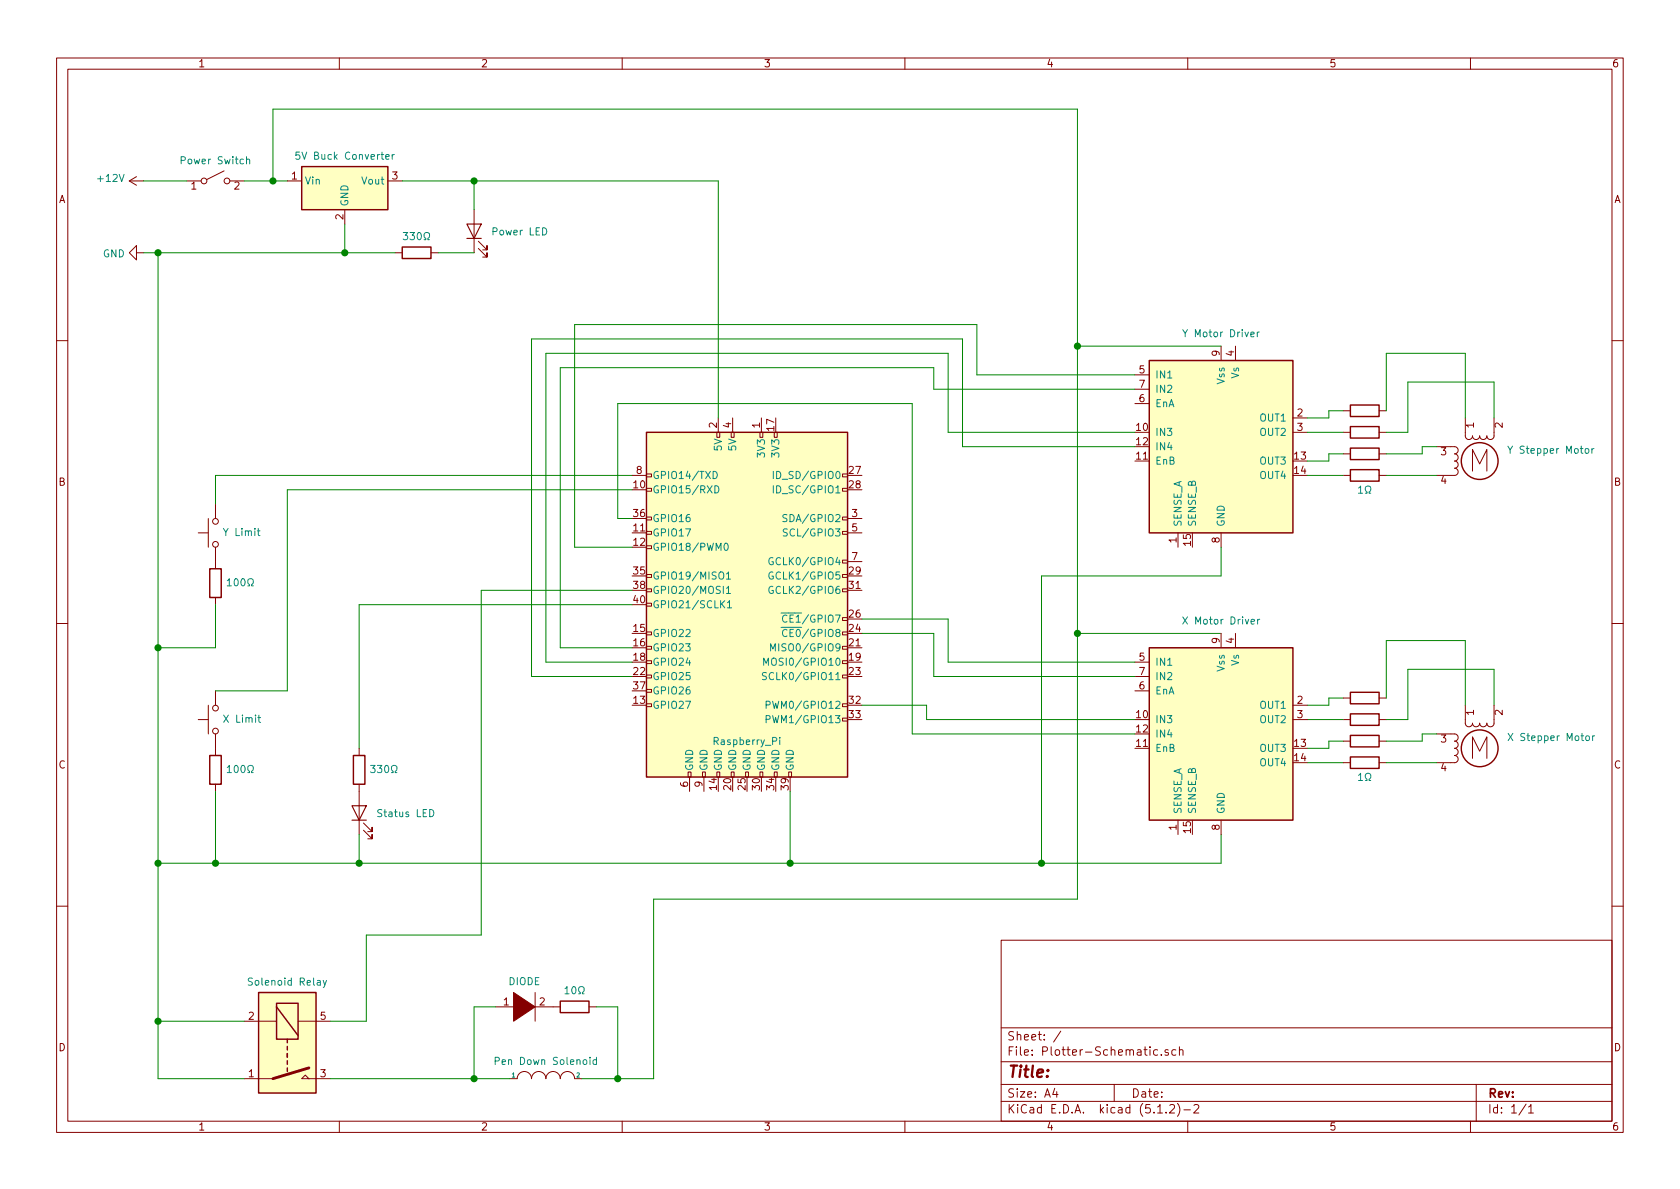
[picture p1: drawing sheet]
<svg xmlns="http://www.w3.org/2000/svg" width="297mm" height="210mm" viewBox="0 0 297 210" stroke-linecap="round" stroke-linejoin="round" font-family="sans-serif">
<g fill="none" stroke="#840000" stroke-width=".18">
<path d="M10 10.3h277v189.9h-277zM12 12.2h273v186.1h-273zM60 10.3v1.9M110 10.3v1.9M160 10.3v1.9M210 10.3v1.9M260 10.3v1.9M22.9 32h2.5M22.9 32l1.2 .8M24.1 31.2l-1.2 .8M33 32h2.6M39.6 30.2l-3 1.5"/>
<path d="M40.6 32h2.6M50.8 32h2.5M61 37.1v2.5M68.6 32h2.5M83.8 37.1v7.6M24.1 44.7v-1.3l-1.2 1.3 1.2 1.3v-1.3h1.3M69.8 44.7h1.3M76.2 44.7h1.3M84.6 43.9l1.5 1.6v-.8v.8h-.8M84.6 42.7l1.5 1.5v-.8v.8h-.8M10 60.2h2M126.7 76.4h.6v.9h-.6z"/>
<path d="M127 73.9v2.5M129.3 76.4h.5v.9h-.5zM129.5 73.9v2.5M134.4 76.4h.5v.9h-.5zM134.6 73.9v2.5M136.9 76.4h.5v.9h-.5zM200.7 66.3h2.5M200.7 71.4h2.5M200.7 68.8h2.5M215.9 61.2v2.5M218.4 61.2v2.5M228.6 73.9h2.5"/>
<path d="M228.6 76.4h2.5M237.5 76.4h1.3M237.5 72.6h1.3M243.8 76.4h1.3M243.8 72.6h1.3M254 79h3.2a.63 .63 0 0 1 .6 .6 .63 .63 0 0 1-.6 .7 .63 .63 0 0 1 .6 .6 .63 .63 0 0 1-.6 .6 .63 .63 0 0 1 .6 .7 .63 .63 0 0 1-.6 .6 .63 .63 0 0 1 .6 .6 .63 .63 0 0 1-.6 .7h-3.2M259.1 73.9v3.2a.63 .63 0 0 0 .6 .6 .63 .63 0 0 0 .6-.6 .63 .63 0 0 0 .7 .6 .63 .63 0 0 0 .6-.6 .63 .63 0 0 0 .7 .6 .63 .63 0 0 0 .6-.6 .63 .63 0 0 0 .6 .6 .63 .63 0 0 0 .7-.6v-3.2M285 60.2h2M35.1 94.2h1.7M36.8 91.7v5.1M38.1 89.1v2.6M38.1 96.8v3.8"/>
<path d="M111.8 84.1h2.5M114.3 96.5h.9v.5h-.9zM114.3 94h.9v.5h-.9zM114.3 91.4h.9v.5h-.9zM114.3 86.4h.9v.5h-.9zM114.3 83.8h.9v.5h-.9zM149 99.1h.9v.5h-.9zM149 94h.9v.5h-.9zM149 91.4h.9v.5h-.9zM149 86.4h.9v.5h-.9zM149 83.8h.9v.5h-.9zM149.9 91.7h2.5"/>
<path d="M149.9 94.2h2.5M149.9 99.3h2.5M208.3 94.2v2.6M215.9 94.2v2.6M237.5 84.1h1.3M237.5 80.3h1.3M243.8 84.1h1.3M243.8 80.3h1.3M260.3 83.3v-3.8l1.3 2.5 1.3-2.5v3.8M10 110.3h2M38.1 105.7v1.2M114.3 119.4h.9v.5h-.9z"/>
<path d="M114.3 116.8h.9v.5h-.9zM114.3 114.3h.9v.5h-.9zM114.3 111.8h.9v.5h-.9zM114.3 106.7h.9v.5h-.9zM114.3 104.1h.9v.5h-.9zM114.3 101.6h.9v.5h-.9zM149 119.4h.9v.5h-.9zM149 116.8h.9v.5h-.9zM149 114.3h.9v.5h-.9zM149 111.8h.9v.5h-.9zM149 109.2h.9v.5h-.9zM149 104.1h.9v.5h-.9z"/>
<path d="M149 101.6h.9v.5h-.9zM200.7 117.1h2.5M200.7 119.6h2.5M215.9 112v2.5M218.4 112v2.5M285 110.3h2M35.1 127.2h1.7M36.8 124.7v5.1M38.1 122.2v2.5M38.1 129.8v3.8M38.1 138.7v1.2M63.5 132.3v1.3"/>
<path d="M63.5 138.7v8.9M114.3 124.5h.9v.5h-.9zM114.3 121.9h.9v.5h-.9zM121.7 136.5h.5v.9h-.5zM121.9 137.4v2.5M124.2 136.5h.5v.9h-.5zM124.5 137.4v2.5M126.7 136.5h.6v.9h-.6zM129.3 136.5h.5v.9h-.5zM131.8 136.5h.5v.9h-.5zM134.4 136.5h.5v.9h-.5zM136.9 136.5h.5v.9h-.5z"/>
<path d="M139.4 136.5h.6v.9h-.6zM149 127h.9v.5h-.9zM149 124.5h.9v.5h-.9zM200.7 122.2h2.5M228.6 127.2h2.5M228.6 124.7h2.5M237.5 134.9h1.3M237.5 123.4h1.3M237.5 127.2h1.3M237.5 131.1h1.3M243.8 134.9h1.3M243.8 123.4h1.3"/>
<path d="M243.8 127.2h1.3M243.8 131.1h1.3M254 129.8h3.2a.63 .63 0 0 1 .6 .6 .63 .63 0 0 1-.6 .7 .63 .63 0 0 1 .6 .6 .63 .63 0 0 1-.6 .6 .63 .63 0 0 1 .6 .7 .63 .63 0 0 1-.6 .6 .63 .63 0 0 1 .6 .6 .63 .63 0 0 1-.6 .7h-3.2M259.1 124.7v3.2a.63 .63 0 0 0 .6 .6 .63 .63 0 0 0 .6-.6 .63 .63 0 0 0 .7 .6 .63 .63 0 0 0 .6-.6 .63 .63 0 0 0 .7 .6 .63 .63 0 0 0 .6-.6 .63 .63 0 0 0 .6 .6 .63 .63 0 0 0 .7-.6v-3.2M260.3 134.1v-3.8l1.3 2.5 1.3-2.5v3.8M64.3 146.8l1.5 1.5v-.7v.7h-.8M64.3 145.5l1.5 1.6v-.8v.8h-.8M208.3 145v2.6M215.9 145v2.6M10 160.2h2M87.6 178h3.8M94 178h5.1"/>
<path d="M94.6 175.5v5.1M104.1 178h1.3M177 166.3h108v32h-108zM285 160.2h2M43.2 190.7h5.1M43.2 180.6h5.7M52.7 180.6h5.7M53.3 190.7l.7-.6 .6 .6zM54.6 190.7h3.8M60 198.3v1.9M90.2 190.7h1.2a1.27 1.27 0 0 1 1.3-1.2 1.27 1.27 0 0 1 1.3 1.2 1.27 1.27 0 0 1 1.2-1.2 1.27 1.27 0 0 1 1.3 1.2 1.27 1.27 0 0 1 1.3-1.2 1.27 1.27 0 0 1 1.3 1.2 1.27 1.27 0 0 1 1.2-1.2 1.27 1.27 0 0 1 1.3 1.2h1.3M110 198.3v1.9"/>
<path d="M160 198.3v1.9M177 194.8h108M177 191.8h108M177 187.8h108M177 181.8h108M186.5 192.5l-.4 1h1M186.8 193v1M187.6 182.3l-1.3 2M197 191.8v3M204.7 185.7l-.4-.1-.3 .3v.6l.3 .1 .4-.1M204.7 196.8h.8M205.3 186.5v.1"/>
<path d="M206.2 196.7v.1M206.6 185.7l-.4-.1-.2 .2v.2l.6 .2v.3h-.6M206.8 195.5l.2-.2h.4l.2 .2 .1 .3-.1 .2-.8 .8h.9M207.9 185.7l-.4-.1-.3 .3 .1 .6h.6M208.2 195.1a1.71 1.71 0 0 1 0 2.3M208.5 185.7l.3-.1 .3 .1 .1 .9M208.5 185.1v1.5M209.3 196.3h1.2M210 198.3v1.9M211.1 195.5l.2-.2h.4l.3 .5-1 1h1M260 198.3v1.9M261 191.8v6.5"/>
<path d="M269.8 195.2l-1.2 2M270.3 195.8l.4-.5v1.5M270.3 196.8h.8"/>
<circle cx="36.1" cy="32" r=".51"/>
<circle cx="40.1" cy="32" r=".51"/>
<circle cx="38.1" cy="96.3" r=".51"/>
<circle cx="38.1" cy="92.2" r=".51"/>
<circle cx="38.1" cy="125.2" r=".51"/>
<circle cx="38.1" cy="129.3" r=".51"/>
</g>
<g fill="#ffffc2" stroke="#ffffc2" stroke-width=".18">
<path d="M114.3 76.4h35.6v61h-35.6z"/>
<path d="M203.2 63.7h25.4v30.5h-25.4z"/>
<path d="M45.7 175.5h10.2v17.8h-10.2z"/>
<path d="M203.2 114.5h25.4v30.5h-25.4z"/>
<path d="M53.3 29.5h15.3v7.6h-15.3z"/>
</g>
<g fill="none" stroke="#840000" stroke-width=".25">
<path d="M53.3 29.5h15.3v7.6h-15.3zM71.1 43.7h5.1v2h-5.1zM114.3 76.4h35.6v61h-35.6zM203.2 63.7h25.4v30.5h-25.4zM238.8 71.6h5v2.1h-5zM238.8 75.4h5v2.1h-5zM238.8 79.2h5v2.1h-5zM238.8 83.1h5v2h-5zM37.1 100.6h2v5.1h-2zM203.2 114.5h25.4v30.5h-25.4zM37.1 133.6h2v5.1h-2zM62.5 133.6h2v5.1h-2z"/>
<path d="M238.8 122.4h5v2.1h-5zM238.8 126.2h5v2.1h-5zM238.8 133.9h5v2h-5zM238.8 130h5v2.1h-5zM45.7 175.5h10.2v17.8h-10.2zM48.9 177.4h3.8v6.4h-3.8zM48.9 178l3.8 5.1M99.1 177h5v2.1h-5zM50.8 183.8v.6M50.8 185v.7M50.8 186.3v.6M50.8 187.6v.6"/>
<path d="M50.8 188.8v.7"/>
<circle cx="261.6" cy="81.5" r="3.3"/>
<circle cx="261.6" cy="132.3" r="3.3"/>
</g>
<g fill="none" stroke="#008484" stroke-width=".18">
<path d="M43.6 28.3l.2-.2 .3 .1v.8M43.6 27.7v1.3M53 26.9h-.7v.6l.5-.1 .2 .2v.3l-.2 .3-.5-.2M68.2 27.7l.6-.1v-.2l-.4-.1-.2 .2 .1 .6h.5M69.3 27.3v.9M69.7 27.3l-.4 .3M71.3 41.1h.8l-.4 .5 .3 .1 .1 .5-.3 .2-.5-.1M75 42.4h.3v-.2a.54 .54 0 0 1-.3-.8 .54 .54 0 0 1 .8-.2 .59 .59 0 0 1-.2 1v.2h.3M209.1 58.3l.4 .6 .5-.6M222.3 58.7v.9M222.7 58.7l-.4 .2M266.6 78.9l.4 .6 .4-.6"/>
<path d="M280.4 79.4l.3-.1 .2 .2-.1 .6-.3 .1-.2-.2zM281.5 79.3v.9M281.8 79.3l-.3 .2M45.5 93.9h.5M45.7 93.4v1.1l.3 .2M126.1 83.4a.64 .64 0 0 1 .7 .6 .64 .64 0 0 1-.7 .6zM126.4 85.9a.64 .64 0 0 1 .7 .6 .64 .64 0 0 1-.7 .7zM128.1 96.2l.2-.1a.67 .67 0 0 1 .5 .6 .67 .67 0 0 1-.5 .6l-.3-.5zM136.7 98.7a.59 .59 0 0 0-.8 .5 .59 .59 0 0 0 .8 .6v-.5h-.2M136.7 83.4v1.2M136.7 85.9v1.3M139.1 91.1l-.4-.1-.3 .2 .1 .3 .6 .3v.3l-.2 .1h-.5"/>
<path d="M139.2 93.6l-.5-.1-.2 .1v.4l.6 .3 .1 .3-.2 .2-.5-.1M240.2 86.3l.4-.4v1.3M240.2 87.2h.7M241.4 87.2h.3v-.2a.55 .55 0 0 1-.2-.8 .55 .55 0 0 1 .8-.1l.1 .2a.53 .53 0 0 1-.3 .7v.2h.3M40.2 102.7l.3-.4v1.3M40.2 103.6h.7M43.8 103.6h.3v-.2a.54 .54 0 0 1-.3-.8 .54 .54 0 0 1 .8-.2 .59 .59 0 0 1-.1 1v.2h.3M127.6 106.8l.5 .7M128.1 106.2l-.7 .8M128.4 101.5l.4-.4v1.3M128.4 104l.4-.3v1.2M128.4 102.4h.8"/>
<path d="M128.4 104.9h.8M128.6 106.6l.4-.4v1.3M128.6 107.5h.8M135 117.6v-1.2l.5 .9 .4-.9v1.2M135.5 119l-.5-.1-.2 .1 .1 .5 .6 .2v.3l-.2 .2-.5-.1M136.2 115.1v-1.3l.5 1 .4-1v1.3M136.7 101.2a.59 .59 0 0 0-.8 .6 .59 .59 0 0 0 .8 .6v-.5h-.2M136.7 103.8a.59 .59 0 0 0-.8 .5 .59 .59 0 0 0 .8 .6v-.5h-.2M138.1 110.9h1.3M138.1 108.4h1.3M139.1 111.4a.6 .6 0 0 0-.8 .4 .6 .6 0 0 0 .6 .8l.2-.2M139.1 108.9a.6 .6 0 0 0-.8 .4 .6 .6 0 0 0 .6 .7l.2-.1"/>
<path d="M209.1 109.1l.9 1.3M210 109.1l-.9 1.3M222.4 109.5v.9M222.7 109.5l-.3 .2M40.2 135.7l.3-.3v1.2M40.2 136.6h.7M43.8 136.6h.3v-.2a.54 .54 0 0 1-.3-.8 .54 .54 0 0 1 .8-.2 .59 .59 0 0 1-.1 1v.2h.3M45.6 126.9h.5M45.8 126.5v1.1l.3 .1M65.5 135.4h.8l-.4 .4 .3 .2 .1 .4-.2 .2-.6-.1M69.2 136.6h.3v-.2a.54 .54 0 0 1-.3-.8 .54 .54 0 0 1 .8-.2 .59 .59 0 0 1-.1 1v.2h.3M135.5 124.7l.6-.1v-.5l-.2-.1h-.4v1.3"/>
<path d="M135.5 127.2l.6-.1v-.4l-.2-.2h-.4v1.3M137.9 130.4v.1M137.9 130.8v.9M240.2 137.1l.4-.4v1.3M240.2 138h.7M241.4 138h.3v-.2a.55 .55 0 0 1-.2-.8 .55 .55 0 0 1 .8-.1l.1 .2a.53 .53 0 0 1-.3 .7v.2h.3M266.6 129.7l.9 1.3M267.5 129.7l-.9 1.3M280.4 130.2l.2-.1 .4 .1v.5l-.1 .2-.3 .1-.2-.2zM281.6 130.1v.9M281.9 130.1l-.2 .1-.1 .1M76 143.1a.64 .64 0 0 1 .7 .7 .64 .64 0 0 1-.7 .6z"/>
<path d="M44.6 173l-.5-.1-.2 .2v.3l.6 .3 .1 .3-.2 .2h-.5M57.1 173.4l.3 .8M57.7 173.4l-.4 1.1-.2 .1M99.9 174.8l.4-.3v1.2M99.9 175.7h.7M101.2 174.6l.2-.1a.67 .67 0 0 1 .4 .6 .67 .67 0 0 1-.4 .6l-.3-.4zM102.3 175.7h.3v-.2a.54 .54 0 0 1-.3-.7 .54 .54 0 0 1 .8-.3 .59 .59 0 0 1-.1 1v.2h.3M87.6 187.6h.6l.1-.2-.1-.3-.2-.1h-.4v1.2M104.3 187v.1M104.3 187.4v.8M105.5 187.4h-.4l-.2 .2 .1 .6h.5M105.5 187v1.2"/>
</g>
<path d="M54.6 188.8l-6.3 1.9" fill="none" stroke="#840000" stroke-width=".51"/>
<path d="M90.8 175.5l3.8 2.5-3.8 2.6z" fill="#840000" stroke="#840000" stroke-width=".18"/>
<g fill="none" stroke="#008400" stroke-width=".18">
<path d="M25.4 32h7.6M43.2 32h7.6M48.3 32v-12.7h142.2v139.7h-74.9v31.7h-12.7M61 39.6v5.1M71.1 32h55.9v41.9M83.8 32v5.1M25.4 44.7h44.4M27.9 44.7v146h15.3M77.5 44.7h6.3M190.5 61.2h25.4M200.7 68.8h-35.6v-3.8h-66v49.5h12.7M200.7 76.4h-33.1v-13.9h-71.1v54.6h15.3"/>
<path d="M200.7 79h-30.5v-19.1h-76.2v59.7h17.8M200.7 66.3h-28v-8.9h-71.1v39.4h10.2M231.1 76.4h6.4M237.5 72.6h-2.6v1.3h-3.8M245.1 72.6v-10.1h14v11.4M254 79h-2.5v1.3h-6.4M264.2 73.9v-6.3h-15.3v8.8h-3.8M111.8 91.7h-2.6v-20.3h52.1v58.4h39.4M111.8 84.1h-73.7v5M111.8 86.6h-61v35.6h-12.7M215.9 96.8v5h-31.8v50.8M231.1 84.1h6.4"/>
<path d="M237.5 80.3h-2.6v1.2h-3.8M245.1 84.1h8.9M38.1 106.9v7.6h-10.2M111.8 106.9h-48.3v25.4M111.8 104.4h-26.7v60.9h-20.3v15.3h-6.4M152.4 112h12.7v7.6h35.6M152.4 109.5h15.2v7.6h33.1M190.5 112h25.4M38.1 139.9v12.7M139.7 139.9v12.7M152.4 124.7h11.4v2.5h36.9M231.1 127.2h6.4"/>
<path d="M231.1 134.9h6.4M237.5 123.4h-2.6v1.3h-3.8M237.5 131.1h-2.6v1.2h-3.8M245.1 134.9h8.9M245.1 123.4v-10.1h14v11.4M254 129.8h-2.5v1.3h-6.4M264.2 124.7v-6.3h-15.3v8.8h-3.8M63.5 147.6v5M215.9 147.6v5h-188M87.6 178h-3.8v12.7M105.4 178h3.8v12.7M27.9 180.6h15.3"/>
<path d="M58.4 190.7h31.8"/>
</g>
<g fill="#008400" stroke="#008400" stroke-width=".25">
<circle cx="109.2" cy="190.7" r=".51"/>
<circle cx="27.9" cy="44.7" r=".51"/>
<circle cx="139.7" cy="152.6" r=".51"/>
<circle cx="83.8" cy="32" r=".51"/>
<circle cx="61" cy="44.7" r=".51"/>
<circle cx="38.1" cy="152.6" r=".51"/>
<circle cx="83.8" cy="190.7" r=".51"/>
<circle cx="184.2" cy="152.6" r=".51"/>
<circle cx="190.5" cy="61.2" r=".51"/>
<circle cx="63.5" cy="152.6" r=".51"/>
<circle cx="27.9" cy="152.6" r=".51"/>
<circle cx="48.3" cy="32" r=".51"/>
<circle cx="190.5" cy="112" r=".51"/>
<circle cx="27.9" cy="180.6" r=".51"/>
<circle cx="27.9" cy="114.5" r=".51"/>
</g>
<path d="M82.5 39.6h2.6l-1.3 2.6zM82.5 42.2h2.6M62.2 142.5h2.6l-1.3 2.5zM62.2 145h2.6" fill="none" stroke="#840000" stroke-width=".2"/>
<text font-size="2.8" fill="#840000" x="178" y="190.5">Title:</text>
<g font-size="2.1" fill="#840000">
<text x="178" y="184">Sheet: /</text>
<text x="178" y="186.7">File: Plotter-Schematic.sch</text>
<text x="178" y="196.9">KiCad E.D.A. kicad (5.1.2)-2</text>
<text x="178" y="194.1">Size: A4</text>
<text x="200" y="194.1">Date:</text>
<text x="263" y="194.1">Rev:</text>
<text x="263" y="196.9">Id: 1/1</text>
</g>
<g font-size="1.8" fill="#840000">
<text x="35" y="11.9">1</text>
<text x="85" y="11.9">2</text>
<text x="135" y="11.9">3</text>
<text x="185" y="11.9">4</text>
<text x="235" y="11.9">5</text>
<text x="285" y="11.9">6</text>
<text x="10.4" y="35.9">A</text>
<text x="33.8" y="33.5">1</text>
<text x="41.4" y="33.5">2</text>
<text x="51.6" y="31.7">1</text>
<text x="69.4" y="31.7">3</text>
<text x="285.4" y="35.9">A</text>
<text x="60.7" y="38.8" transform="rotate(-90 60.7 38.8)">2</text>
<text x="215.6" y="63" transform="rotate(-90 215.6 63)">9</text>
<text x="218.2" y="63" transform="rotate(-90 218.2 63)">4</text>
<text x="201.4" y="66">5</text>
<text x="201.4" y="71.1">6</text>
<text x="201.4" y="68.6">7</text>
<text x="126.7" y="75.7" transform="rotate(-90 126.7 75.7)">2</text>
<text x="129.3" y="75.7" transform="rotate(-90 129.3 75.7)">4</text>
<text x="134.4" y="75.7" transform="rotate(-90 134.4 75.7)">1</text>
<text x="136.9" y="76.1" transform="rotate(-90 136.9 76.1)">17</text>
<text x="201" y="76.2">10</text>
<text x="229.4" y="73.7">2</text>
<text x="229.4" y="76.2">3</text>
<text x="260.6" y="75.7" transform="rotate(-90 260.6 75.7)">1</text>
<text x="265.7" y="75.7" transform="rotate(-90 265.7 75.7)">2</text>
<text x="112.5" y="83.8">8</text>
<text x="150.2" y="83.8">27</text>
<text x="201" y="81.3">11</text>
<text x="201" y="78.7">12</text>
<text x="228.9" y="81.3">13</text>
<text x="228.9" y="83.8">14</text>
<text x="254.8" y="80.5">3</text>
<text x="10.4" y="85.9">B</text>
<text x="112.1" y="86.4">10</text>
<text x="150.2" y="86.4">28</text>
<text x="254.8" y="85.6">4</text>
<text x="285.4" y="85.9">B</text>
<text x="112.1" y="94">11</text>
<text x="112.1" y="91.4">36</text>
<text x="150.6" y="91.4">3</text>
<text x="150.6" y="94">5</text>
<text x="208" y="96" transform="rotate(-90 208 96)">1</text>
<text x="215.6" y="96" transform="rotate(-90 215.6 96)">8</text>
<text x="112.1" y="96.5">12</text>
<text x="112.1" y="101.6">35</text>
<text x="150.2" y="101.6">29</text>
<text x="150.6" y="99.1">7</text>
<text x="210.6" y="96.5" transform="rotate(-90 210.6 96.5)">15</text>
<text x="112.1" y="104.1">38</text>
<text x="112.1" y="106.7">40</text>
<text x="150.2" y="104.1">31</text>
<text x="112.1" y="111.8">15</text>
<text x="150.2" y="111.8">24</text>
<text x="150.2" y="109.2">26</text>
<text x="215.6" y="113.8" transform="rotate(-90 215.6 113.8)">9</text>
<text x="218.2" y="113.8" transform="rotate(-90 218.2 113.8)">4</text>
<text x="112.1" y="114.3">16</text>
<text x="112.1" y="116.8">18</text>
<text x="112.1" y="119.4">22</text>
<text x="150.2" y="116.8">19</text>
<text x="150.2" y="114.3">21</text>
<text x="150.2" y="119.4">23</text>
<text x="201.4" y="116.8">5</text>
<text x="201.4" y="119.4">7</text>
<text x="112.1" y="124.5">13</text>
<text x="112.1" y="121.9">37</text>
<text x="150.2" y="124.5">32</text>
<text x="201.4" y="121.9">6</text>
<text x="229.4" y="124.5">2</text>
<text x="150.2" y="127">33</text>
<text x="201" y="127">10</text>
<text x="201" y="129.5">12</text>
<text x="229.4" y="127">3</text>
<text x="254.8" y="131.3">3</text>
<text x="260.6" y="126.5" transform="rotate(-90 260.6 126.5)">1</text>
<text x="265.7" y="126.5" transform="rotate(-90 265.7 126.5)">2</text>
<text x="10.4" y="135.9">C</text>
<text x="201" y="132.1">11</text>
<text x="228.9" y="132.1">13</text>
<text x="228.9" y="134.6">14</text>
<text x="254.8" y="136.4">4</text>
<text x="285.4" y="135.9">C</text>
<text x="121.7" y="139.2" transform="rotate(-90 121.7 139.2)">6</text>
<text x="124.2" y="139.2" transform="rotate(-90 124.2 139.2)">9</text>
<text x="126.7" y="139.6" transform="rotate(-90 126.7 139.6)">14</text>
<text x="129.3" y="139.6" transform="rotate(-90 129.3 139.6)">20</text>
<text x="131.8" y="139.6" transform="rotate(-90 131.8 139.6)">25</text>
<text x="134.4" y="139.6" transform="rotate(-90 134.4 139.6)">30</text>
<text x="136.9" y="139.6" transform="rotate(-90 136.9 139.6)">34</text>
<text x="139.4" y="139.6" transform="rotate(-90 139.4 139.6)">39</text>
<text x="208" y="146.8" transform="rotate(-90 208 146.8)">1</text>
<text x="210.6" y="147.3" transform="rotate(-90 210.6 147.3)">15</text>
<text x="215.6" y="146.8" transform="rotate(-90 215.6 146.8)">8</text>
<text x="89.1" y="177.8">1</text>
<text x="95.4" y="177.8">2</text>
<text x="10.4" y="185.9">D</text>
<text x="44" y="180.3">2</text>
<text x="56.7" y="180.3">5</text>
<text x="285.4" y="185.9">D</text>
<text x="44" y="190.5">1</text>
<text x="56.7" y="190.5">3</text>
<text x="35" y="199.9">1</text>
<text x="85" y="199.9">2</text>
<text x="135" y="199.9">3</text>
<text x="185" y="199.9">4</text>
<text x="235" y="199.9">5</text>
<text x="285" y="199.9">6</text>
</g>
<g font-size="1.8" fill="#008484">
<text x="32.4" y="29.1">Power Switch</text>
<text x="53.1" y="28.2">5V Buck Converter</text>
<text x="17.4" y="32.2">+12V</text>
<text x="53.8" y="32.6">Vin</text>
<text x="64.1" y="32.6">Vout</text>
<text x="61.6" y="36.6" transform="rotate(-90 61.6 36.6)">GND</text>
<text x="87.2" y="41.6">Power LED</text>
<text x="18.2" y="45.5">GND</text>
<text x="72.2" y="42.5">330</text>
<text x="209.8" y="59.6">Y Motor Driver</text>
<text x="204.2" y="66.9">IN1</text>
<text x="204.2" y="69.5">IN2</text>
<text x="216.5" y="67.9" transform="rotate(-90 216.5 67.9)">Vss</text>
<text x="219.1" y="66.9" transform="rotate(-90 219.1 66.9)">Vs</text>
<text x="204.2" y="77.1">IN3</text>
<text x="204.2" y="72">EnA</text>
<text x="222.9" y="74.5">OUT1</text>
<text x="222.9" y="77.1">OUT2</text>
<text x="127.6" y="79.6" transform="rotate(-90 127.6 79.6)">5V</text>
<text x="130.2" y="79.6" transform="rotate(-90 130.2 79.6)">5V</text>
<text x="135.3" y="80.6" transform="rotate(-90 135.3 80.6)">3V3</text>
<text x="137.8" y="80.6" transform="rotate(-90 137.8 80.6)">3V3</text>
<text x="204.2" y="82.2">EnB</text>
<text x="204.2" y="79.6">IN4</text>
<text x="222.9" y="82.2">OUT3</text>
<text x="267.4" y="80.2">Y Stepper Motor</text>
<text x="115.3" y="87.2">GPIO15/RXD</text>
<text x="115.3" y="84.7">GPIO14/TXD</text>
<text x="137.7" y="84.7">ID_SD/GPIO0</text>
<text x="137.7" y="87.2">ID_SC/GPIO1</text>
<text x="222.9" y="84.7">OUT4</text>
<text x="39.8" y="94.8">Y Limit</text>
<text x="115.3" y="94.9">GPIO17</text>
<text x="115.3" y="92.3">GPIO16</text>
<text x="139.2" y="92.3">SDA/GPIO2</text>
<text x="139.4" y="94.9">SCL/GPIO3</text>
<text x="208.9" y="93.2" transform="rotate(-90 208.9 93.2)">SENSE_A</text>
<text x="211.5" y="93.2" transform="rotate(-90 211.5 93.2)">SENSE_B</text>
<text x="216.5" y="93.2" transform="rotate(-90 216.5 93.2)">GND</text>
<text x="115.3" y="97.4">GPIO18/PWM0</text>
<text x="137" y="99.9">GCLK0/GPIO4</text>
<text x="41" y="103.7">100</text>
<text x="115.3" y="102.5">GPIO19/MISO1</text>
<text x="115.3" y="105">GPIO20/MOSI1</text>
<text x="115.3" y="107.6">GPIO21/SCLK1</text>
<text x="137" y="102.5">GCLK1/GPIO5</text>
<text x="137" y="105">GCLK2/GPIO6</text>
<text x="115.3" y="112.6">GPIO22</text>
<text x="139.5" y="112.6">CE0/GPIO8</text>
<text x="139.5" y="110.1">CE1/GPIO7</text>
<text x="209.8" y="110.4">X Motor Driver</text>
<text x="115.3" y="115.2">GPIO23</text>
<text x="115.3" y="117.7">GPIO24</text>
<text x="136.4" y="117.7">MOSI0/GPIO10</text>
<text x="137.4" y="115.2">MISO0/GPIO9</text>
<text x="204.2" y="117.7">IN1</text>
<text x="216.5" y="118.7" transform="rotate(-90 216.5 118.7)">Vss</text>
<text x="219.1" y="117.7" transform="rotate(-90 219.1 117.7)">Vs</text>
<text x="115.3" y="125.3">GPIO27</text>
<text x="115.3" y="120.3">GPIO25</text>
<text x="115.3" y="122.8">GPIO26</text>
<text x="136.2" y="120.3">SCLK0/GPIO11</text>
<text x="136.7" y="125.3">PWM0/GPIO12</text>
<text x="204.2" y="122.8">EnA</text>
<text x="204.2" y="120.3">IN2</text>
<text x="222.9" y="125.3">OUT1</text>
<text x="39.9" y="127.8">X Limit</text>
<text x="126.4" y="131.7">Raspberry_Pi</text>
<text x="136.7" y="127.9">PWM1/GPIO13</text>
<text x="204.2" y="127.9">IN3</text>
<text x="204.2" y="130.4">IN4</text>
<text x="222.9" y="127.9">OUT2</text>
<text x="267.4" y="131">X Stepper Motor</text>
<text x="41" y="136.7">100</text>
<text x="66.4" y="136.7">330</text>
<text x="122.6" y="136.4" transform="rotate(-90 122.6 136.4)">GND</text>
<text x="125.1" y="136.4" transform="rotate(-90 125.1 136.4)">GND</text>
<text x="127.6" y="136.4" transform="rotate(-90 127.6 136.4)">GND</text>
<text x="130.2" y="136.4" transform="rotate(-90 130.2 136.4)">GND</text>
<text x="132.7" y="136.4" transform="rotate(-90 132.7 136.4)">GND</text>
<text x="135.3" y="136.4" transform="rotate(-90 135.3 136.4)">GND</text>
<text x="137.8" y="136.4" transform="rotate(-90 137.8 136.4)">GND</text>
<text x="140.3" y="136.4" transform="rotate(-90 140.3 136.4)">GND</text>
<text x="204.2" y="133">EnB</text>
<text x="222.9" y="133">OUT3</text>
<text x="222.9" y="135.5">OUT4</text>
<text x="67.1" y="144.5">Status LED</text>
<text x="208.9" y="144" transform="rotate(-90 208.9 144)">SENSE_A</text>
<text x="211.5" y="144" transform="rotate(-90 211.5 144)">SENSE_B</text>
<text x="216.5" y="144" transform="rotate(-90 216.5 144)">GND</text>
<text x="44.5" y="174.3">Solenoid Relay</text>
<text x="89.9" y="174.2">DIODE</text>
<text x="88.3" y="188.3">Pen Down Solenoid</text>
</g>
<g font-size="1.1" fill="#008484">
<text x="90.5" y="190.5">1</text>
<text x="102" y="190.5">2</text>
</g>
</svg>
